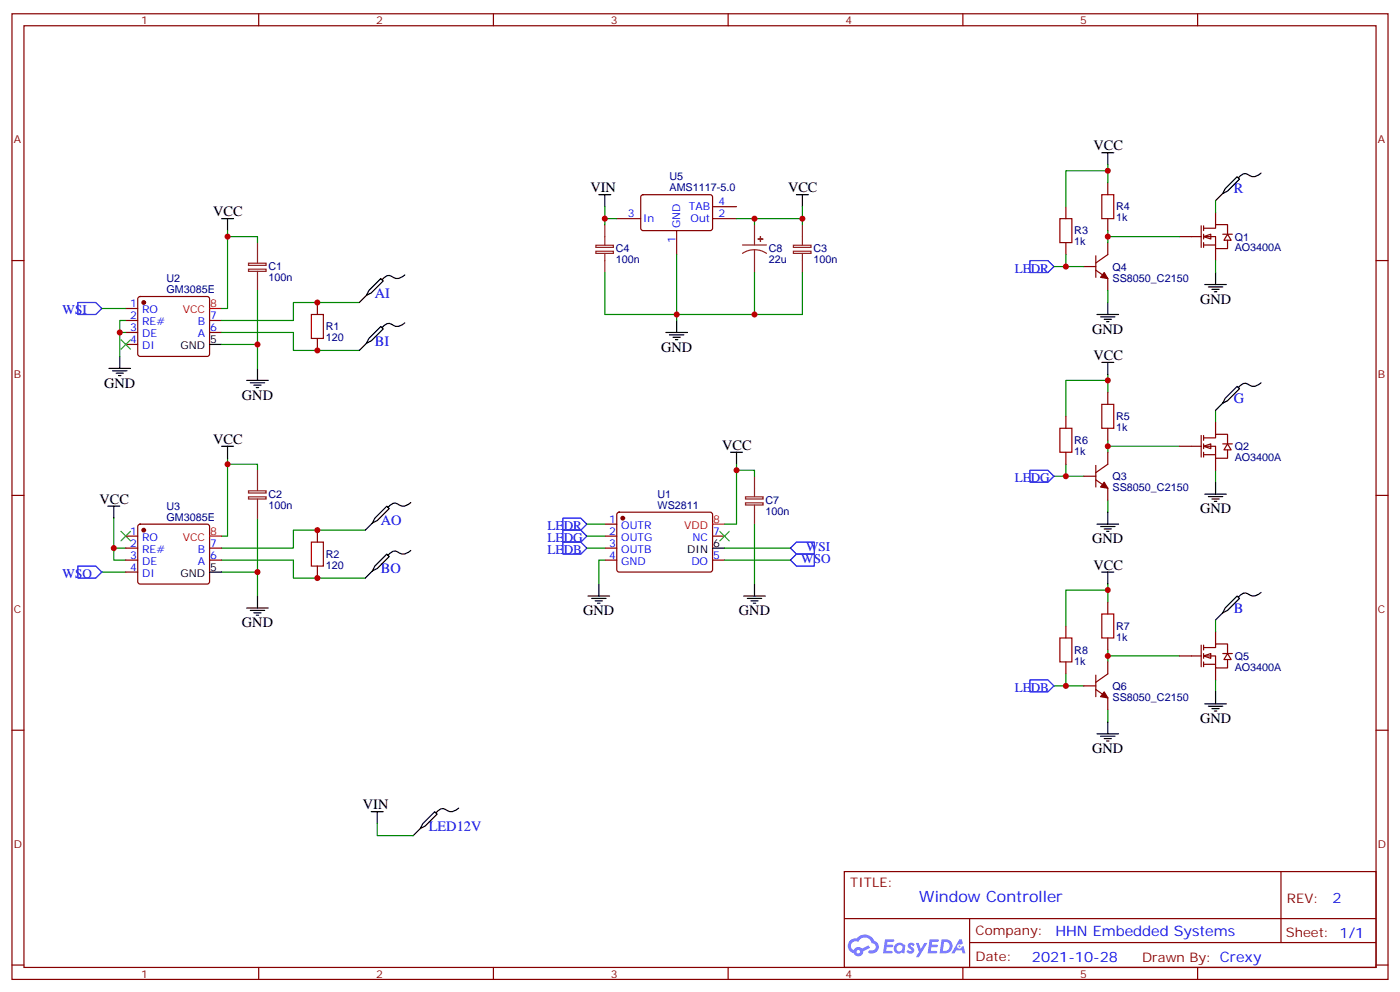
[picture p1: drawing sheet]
<svg xmlns="http://www.w3.org/2000/svg" width="412mm" height="292mm" viewBox="0 0 412 292" stroke-linecap="round" stroke-linejoin="round" font-family="sans-serif">
<g fill="none" stroke="#870000" stroke-width=".35">
<path d="M3.5 4.1h405.4v284.3h-405.4zM7.1 7.6h398.2v277.3h-398.2zM76.2 4.1v3.5M145.3 4.1v3.5M214.5 4.1v3.5M283.6 4.1v3.5M352.8 4.1v3.5M3.5 76.7h3.6M405.3 76.7h3.6M3.5 145.9h3.6M405.3 145.9h3.6M3.5 215h3.6"/>
<path d="M405.3 215h3.6M248.7 256.6h156.6v28.3h-156.6zM377.3 256.7v20.8M248.7 270.5h156.5M285.6 277.5h119.6M285.6 270.5v14.1M3.5 284.2h3.6M76.2 284.9v3.5M145.3 284.9v3.5M214.5 284.9v3.5M283.6 284.9v3.5M352.8 284.9v3.5"/>
<path d="M405.3 284.2h3.6"/>
</g>
<g fill="#5487ff">
<path d="M267.7 277.8a1.22 1.22 0 0 1 1.7 .3l-.4 .6a.47 .47 0 0 0-.3-.4 .47 .47 0 0 0-.5 .1l.1 .3a1.14 1.14 0 0 1 .8 1.7 1.14 1.14 0 0 1-1.9 0l-.2-.2 .5-.5 .7 .4a.29 .29 0 0 0 .3-.2 .29 .29 0 0 0-.2-.4 1.04 1.04 0 0 1-.6-1.7z"/>
<path d="M260.7 276.6h2.4l.3 .2-.2 .5h-1.8l-.1 .9h1.5l.3 .3-.3 .4h-1.6l-.2 1.1 1.7 .1 .2 .3-.2 .3h-2.6z"/>
<path d="M273.8 276.6h2.4l.3 .2-.1 .5h-1.8l-.2 .9h1.6l.3 .3-.4 .4h-1.6l-.1 1.1 1.7 .1 .2 .3-.2 .3h-2.6z"/>
<path d="M282.6 276.6h.7l.3 1.2-.6 .3a.69 .69 0 0 0-1 .3 .69 .69 0 0 0 .4 1 .69 .69 0 0 0 .9-.6l.5-.3 .6 2.2h-.8l-.2-.9h-1.8l-.5 .9h-.8z"/>
<path d="M269.8 277.7h.8l.6 1.8 1.1-1.8h.9l-2.6 4.1h-.8l.9-1.5z"/>
<path d="M277.4 276.6l-.6 4.1h1.3a2.11 2.11 0 0 0 2.5-2.1 2.11 2.11 0 0 0-2.5-2zM278.1 277.3a1.39 1.39 0 0 1 1.7 1.4 1.39 1.39 0 0 1-1.8 1.3h-.3z"/>
<path d="M263.7 278.2a1.54 1.54 0 0 0-.1 2.1 1.54 1.54 0 0 0 2.2 .2l.6 .2 .3-2.3-.2-.2-.4-.1a1.49 1.49 0 0 0-2.4 .1zM264 279.2a.94 .94 0 0 1 1.8 0 .94 .94 0 0 1-1.8 0z"/>
<path d="M250.4 276.9a2.18 2.18 0 0 0 1.1 3.8 1.44 1.44 0 0 0 1.6 .9 1.44 1.44 0 0 0 1.2-1.5l2-1-.5-.7-1.9 .9a1.47 1.47 0 0 0-2.4 .5 1.39 1.39 0 0 1-.7-2 1.39 1.39 0 0 1 2-.4 2.12 2.12 0 0 1 2.2-1.3 2.12 2.12 0 0 1 1.9 1.6 1.14 1.14 0 0 1 1.1 1.5 1.14 1.14 0 0 1-1.7 .7 .43 .43 0 0 0-.5 .3 .43 .43 0 0 0 .4 .5 1.98 1.98 0 0 0 2.5-1.2 1.98 1.98 0 0 0-1.2-2.5 3.1 3.1 0 0 0-5.3-.7l-.9 .1zM252.3 280.2a.55 .55 0 0 1 1.1 0 .55 .55 0 0 1-1.1 0z"/>
<circle cx="282.6" cy="278.7" r=".26"/>
</g>
<g fill="none" stroke="#870000" stroke-width=".35">
<path d="M319.3 78.5h3.5M322.8 79.6l3.5 2.4v3.5M322.8 75.3v6.4M326.3 71.4v3.6l-3.5 2.4M37 90.8h3.6M37 94.4h3.6M37 97.9h3.6M40.8 87.5l.5-.2h19.7l.5 .2 .2 .5v16.2l-.2 .5-.5 .3h-19.7l-.5-.3-.2-.5v-16.2zM61.7 94.4h3.6M61.7 97.9h3.6M37 101.4h3.6M178.2 154.3h3.5"/>
<path d="M178.2 157.9h3.5M181.9 151l.5-.2 27.1 .1 .4 .6-.1 16.5-.6 .5-27.1-.1-.4-.7v-16.2zM209.9 157.9h3.5M178.2 161.4h3.5M178.2 164.9h3.5M209.9 164.9h3.5"/>
</g>
<g fill="#870000" stroke="#870000" stroke-width=".35">
<path d="M325.3 80.3l1 1.7-2.1-.3z"/>
<circle cx="183.4" cy="152.6" r=".53"/>
<circle cx="42.3" cy="89.1" r=".53"/>
</g>
<path d="M61.7 101.4h3.6M209.9 161.4h3.5" fill="none" stroke="#000" stroke-width=".35"/>
<path d="M61.7 90.8h3.6M209.9 154.3h3.5" fill="none" stroke="#f00" stroke-width=".35"/>
<g fill="#fff" stroke="#870000" stroke-width=".35">
<path d="M354.5 69.7l2.2-.7v1.4z"/>
<path d="M361.6 69l1.1 1.7h-2.2z"/>
</g>
<g fill="none" stroke="#870000" stroke-width=".35">
<path d="M326.3 53.8v3.5M314 60.9v3.5M314 71.4v3.6M326.3 64.4v3.5M347.5 69.7h6.3M353.8 66.5v6.3M354.5 67.2h3.6v-1.1h3.5v2.9M354.5 69.7h3.6v3.5h3.5v-2.5M354.5 72.1h3.6M354.5 66.5v1.4M354.5 69v1.4M354.5 71.4v1.4"/>
<path d="M358.1 62.6v3.5M358.1 73.2v3.5M360.2 69h2.8M93.5 89.1v3.5M93.5 99.7v3.5M326.3 115.5v3.6M314 122.6v3.5M314 133.2v3.5M326.3 126.1v3.5M37 157.9h3.6M40.8 154.5l.5-.2h19.7l.5 .2 .2 .5v16.3l-.2 .5-.5 .2h-19.7l-.5-.3-.2-.4v-16.3zM93.5 156.1v3.5"/>
<path d="M37 161.4h3.6M37 164.9h3.6M37 168.5h3.6M61.7 161.4h3.6M61.7 164.9h3.6M93.5 166.7v3.5"/>
</g>
<g fill="none" stroke="#000" stroke-width=".35">
<path d="M324.6 45h3.5M326.3 45v3.5M360.2 57l1.4-.7 3.5-3.6-.7-.7-3.5 3.6-.7 1.4-2.1 2.1M371.5 51a3.1 3.1 0 0 1-4.4 .2 2.4 2.4 0 0 0-2.3 1.2M65.3 64.4h3.5M67 64.4v3.5M323.1 92.6h6.4M324.2 93.3h4.2M325.3 94h2.1M326 94.7h.7M326.3 89.1v3.5M354.9 83.8h6.3"/>
<path d="M356 84.5h4.2M357 85.2h2.1M357.7 85.9h.7M358.1 80.3v3.5M72.7 112h6.3M73.7 112.7h4.3M74.8 113.4h2.1M75.5 114.1h.7M75.8 108.5v3.5M324.6 106.7h3.5M326.3 106.7v3.5M360.2 118.7l1.4-.7 3.5-3.5-.7-.7-3.5 3.5-.7 1.4-2.1 2.1"/>
<path d="M371.5 112.7a3.1 3.1 0 0 1-4.4 .2 2.4 2.4 0 0 0-2.3 1.2M65.3 131.4h3.5M67 131.4v3.5M215.2 133.2h3.5M217 133.2v3.5M31.7 149h3.6M33.5 149v3.6M323.1 154.3h6.4M324.2 155h4.2M325.3 155.8h2.1M326 156.5h.7M326.3 150.8v3.5"/>
<path d="M354.9 145.5h6.3M356 146.2h4.2M357 146.9h2.1M357.7 147.6h.7M358.1 142v3.5M61.7 168.5h3.6M72.7 179h6.3M73.7 179.7h4.3M75.8 175.5v3.5M173.2 175.5h6.4M174.3 176.2h4.2M175.3 176.9h2.1"/>
<path d="M176 177.6h.7M176.4 172v3.5M74.8 180.4h2.1M75.5 181.2h.7"/>
</g>
<path d="M324.6 57.3h3.5v7.1h-3.5zM312.2 64.4h3.5v7h-3.5zM91.7 92.6h3.5v7.1h-3.5zM324.6 119.1h3.5v7h-3.5zM312.2 126.1h3.5v7.1h-3.5zM91.7 159.6h3.5v7.1h-3.5z" fill="none" stroke="#a10000" stroke-width=".35"/>
<g fill="none" stroke="#8c2424" stroke-width=".35">
<path d="M73.2 77.5h5.2v.6h-5.2zM73.2 79.3h5.2v.6h-5.2zM75.8 71.4v6M75.8 79.9v5.6M175.5 72.2h5.2v.6h-5.2zM175.5 74h5.2v.6h-5.2zM178.2 66.1v6M178.2 74.6v5.7M233.7 72.2h5.2v.6h-5.2zM233.7 74h5.2v.6h-5.2zM236.4 66.1v6M236.4 74.6v5.7"/>
<path d="M75.8 138.5v6M73.2 144.5h5.2v.7h-5.2zM73.2 146.3h5.2v.6h-5.2zM75.8 146.9v5.7"/>
</g>
<g fill="none" stroke="#008700" stroke-width=".35">
<path d="M326.3 50.3h-12.3v10.6M326.3 48.5v5.3M358.1 59.1v3.5M67 67.9v1.8h8.8v1.7M67 69.7v21.1h-1.7M310.4 78.5h3.6M314 75v3.5h5.3M326.3 67.9v3.5M326.3 69.7h21.2M358.1 76.7v3.6M65.3 97.9h21.1v5.3h19.4M75.8 85.5v23"/>
<path d="M105.8 89.1h-19.4v5.3h-21.1M326.3 85.5v3.6M65.3 101.4h10.5M326.3 112h-12.3v10.6M326.3 110.2v5.3M67 136.7v21.2h-1.7M67 134.9v1.8h8.8v1.8M217 136.7v17.6h-3.6M314 136.7v3.5h5.3M326.3 129.6v3.6M326.3 131.4h21.2M358.1 120.8v3.6"/>
<path d="M358.1 138.5v3.5M33.5 152.6v8.8h3.5M75.8 152.6v22.9M107.6 156.1h-21.2v5.3h-21.1M172.9 154.3h5.3M172.9 157.9h5.3M310.4 140.2h3.6M326.3 147.3v3.5M30 168.5h7M33.5 161.4v3.5h3.5M65.3 164.9h21.1v5.3h21.2M65.3 168.5h10.5"/>
<path d="M172.9 161.4h5.3M178.2 164.9h-1.8v7.1M213.4 161.4h19.4M213.4 164.9h19.4"/>
</g>
<path d="M303.4 76.7h5.3l1.7 1.8-1.7 1.8h-5.3zM22.9 89.1h5.3l1.8 1.7-1.8 1.8h-5.3zM303.4 138.5h5.3l1.7 1.7-1.7 1.8h-5.3zM165.8 152.6h5.3l1.8 1.7-1.8 1.8h-5.3zM165.8 156.1h5.3l1.8 1.8-1.8 1.7h-5.3zM165.8 159.6h5.3l1.8 1.8-1.8 1.8h-5.3zM22.9 166.7h5.3l1.8 1.8-1.8 1.7h-5.3zM232.8 164.9l1.8-1.7h5.3v3.5h-5.3zM232.8 161.4l1.8-1.8h5.3v3.6h-5.3z" fill="none" stroke="#00f" stroke-width=".35"/>
<path d="M35.6 156.5l2.9 2.8M38.5 156.5l-2.9 2.8M212 156.5l2.8 2.8M214.8 156.5l-2.8 2.8" fill="none" stroke="#3c3" stroke-width=".35"/>
<circle cx="42.3" cy="156.1" r=".53" fill="#870000" stroke="#870000" stroke-width=".35"/>
<path d="M61.7 157.9h3.6" fill="none" stroke="#f00" stroke-width=".35"/>
<g fill="#fff" stroke="#870000" stroke-width=".35">
<path d="M354.5 131.4l2.2-.7v1.4z"/>
<path d="M361.6 130.7l1.1 1.8h-2.2z"/>
</g>
<g fill="none" stroke="#870000" stroke-width=".35">
<path d="M322.8 137.1v6.3M326.3 133.2v3.5l-3.5 2.5M347.5 131.4h6.3M353.8 128.2v6.4M354.5 128.9h3.6v-1h3.5v2.8M354.5 131.4h3.6v3.5h3.5v-2.4M354.5 133.9h3.6M354.5 128.2v1.4M354.5 130.7v1.4M354.5 133.2v1.4M358.1 124.4v3.5M358.1 134.9v3.6"/>
<path d="M360.2 130.7h2.8M319.3 140.2h3.5M322.8 141.3l3.5 2.5v3.5M326.3 177.3v3.5M314 184.3v3.6M314 194.9v3.5M326.3 187.9v3.5"/>
</g>
<path d="M325.3 142l1 1.8-2.1-.4z" fill="#870000" stroke="#870000" stroke-width=".35"/>
<path d="M326.3 173.7h-12.3v10.6M326.3 172v5.3M314 198.4v3.6h5.3M326.3 191.4v3.5M326.3 193.1h21.2M358.1 182.6v3.5M310.4 202h3.6M326.3 209v3.5M358.1 200.2v3.5" fill="none" stroke="#008700" stroke-width=".35"/>
<g fill="none" stroke="#000" stroke-width=".35">
<path d="M324.6 168.5h3.5M326.3 168.5v3.5M371.5 174.4a3.1 3.1 0 0 1-4.4 .2 2.4 2.4 0 0 0-2.3 1.3M360.2 180.4l1.4-.7 3.5-3.5-.7-.7-3.5 3.5-.7 1.4-2.1 2.2M323.1 216.1h6.4M324.2 216.8h4.2M325.3 217.5h2.1M326 218.2h.7M326.3 212.5v3.6M354.9 207.3h6.3M356 208h4.2M357 208.7h2.1"/>
<path d="M357.7 209.4h.7M358.1 203.7v3.6"/>
</g>
<path d="M303.4 200.2h5.3l1.7 1.8-1.7 1.7h-5.3z" fill="none" stroke="#00f" stroke-width=".35"/>
<path d="M312.2 187.9h3.5v7h-3.5zM324.6 180.8h3.5v7.1h-3.5z" fill="none" stroke="#a10000" stroke-width=".35"/>
<g fill="#fff" stroke="#870000" stroke-width=".35">
<path d="M354.5 193.1l2.2-.7v1.5z"/>
<path d="M361.6 192.4l1.1 1.8h-2.2z"/>
</g>
<g fill="none" stroke="#870000" stroke-width=".35">
<path d="M189 57.5l.4-.2 20.1 .1 .4 .6-.1 9.5-.6 .4-20-.1-.5-.6v-9.2zM181.7 64.4h7M199.3 67.9v7.1M209.9 64.4h7.1M209.9 60.9h7.1M322.8 198.8v6.3M326.3 194.9v3.5l-3.5 2.5M347.5 193.1h6.3M353.8 190v6.3M354.5 190.7h3.6v-1.1h3.5v2.8M354.5 193.1h3.6v3.6h3.5v-2.5M354.5 195.6h3.6"/>
<path d="M354.5 190v1.4M354.5 192.4v1.5M354.5 194.9v1.4M358.1 186.1v3.5M358.1 196.7v3.5M360.2 192.4h2.8M319.3 202h3.5M322.8 203l3.5 2.5v3.5"/>
</g>
<path d="M325.3 203.7l1 1.8-2.1-.4z" fill="#870000" stroke="#870000" stroke-width=".35"/>
<g fill="none" stroke="#000" stroke-width=".35">
<path d="M176.4 57.3h3.5M178.2 57.3v3.6M234.6 57.3h3.5M236.4 57.3v3.6M107.9 87l1.5-.7 3.5-3.6-.7-.7-3.5 3.5-.8 1.5-2.1 2.1M119.2 81a3.1 3.1 0 0 1-4.4 .1 2.4 2.4 0 0 0-2.3 1.3M119.2 95.1a3.1 3.1 0 0 1-4.4 .2 2.4 2.4 0 0 0-2.3 1.2M196.1 97.9h6.4M197.2 98.6h4.2M198.3 99.3h2.1M199.3 94.4v3.5M32.1 108.5h6.4"/>
<path d="M33.2 109.2h4.2M34.2 109.9h2.1M34.9 110.6h.7M35.3 105v3.5M107.9 101.1l1.5-.7 3.5-3.6-.7-.7-3.5 3.6-.8 1.4-2.1 2.1M199 100h.7M109.7 154l1.4-.7 3.6-3.5-.8-.8-3.5 3.6-.7 1.4-2.1 2.1M121 148a3.1 3.1 0 0 1-4.4 .2 2.4 2.4 0 0 0-2.3 1.2M109.7 168.1l1.4-.7 3.6-3.5-.8-.7-3.5 3.5-.7 1.4-2.1 2.1M121 162.1a3.1 3.1 0 0 1-4.4 .2 2.4 2.4 0 0 0-2.3 1.2M219.1 175.5h6.3M220.1 176.2h4.3"/>
<path d="M221.2 176.9h2.1M221.9 177.6h.7M222.2 172v3.5M109.4 239h3.5M111.1 239v3.5M135.1 237.9a3.1 3.1 0 0 1-4.4 .2 2.4 2.4 0 0 0-2.3 1.3M123.8 243.9l1.4-.7 3.6-3.5-.7-.7-3.6 3.5-.7 1.4-2.1 2.2"/>
</g>
<g fill="none" stroke="#008700" stroke-width=".35">
<path d="M178.2 60.9v3.5h3.5M178.2 64.4v1.7M199.3 75v17.6h-21.1v-12.3M217 64.4h5.2v1.7M222.2 64.4h14.2v1.7M236.4 60.9v3.5M30 90.8h7M35.3 97.9h1.7M37 94.4h-1.7v10.6M222.2 80.3v12.3h14.2v-12.3M222.2 92.6h-22.9v1.8M217 138.5h5.2v1.7"/>
<path d="M222.2 154.3v17.7M111.1 242.5v3.6h10.6"/>
</g>
<path d="M218.7 72.1h7.1M222.2 73.6l-1.8 .2-1.7 .8M222.2 73.6l1.9 .2 1.7 .8M222.2 66.1v6M222.2 73.6v6.7M219.6 146.3h5.2v.6h-5.2zM219.6 148.1h5.2v.6h-5.2zM222.2 140.2v6M222.2 148.7v5.6" fill="none" stroke="#8c2424" stroke-width=".35"/>
<path d="M35.6 100l2.9 2.8M38.5 100l-2.9 2.8" fill="none" stroke="#3c3" stroke-width=".35"/>
<g fill="#8c2424" stroke="#8c2424" stroke-width=".35">
<path d="M223.3 70.4h1.4z"/>
<path d="M224 69.7v1.4z"/>
</g>
<g fill="#c00">
<circle cx="75.8" cy="101.4" r=".88"/>
<circle cx="67" cy="69.7" r=".88"/>
<circle cx="93.5" cy="89.1" r=".88"/>
<circle cx="93.5" cy="103.2" r=".88"/>
<circle cx="33.5" cy="161.4" r=".88"/>
<circle cx="93.5" cy="170.2" r=".88"/>
<circle cx="93.5" cy="156.1" r=".88"/>
<circle cx="67" cy="136.7" r=".88"/>
<circle cx="75.8" cy="168.5" r=".88"/>
<circle cx="326.3" cy="69.7" r=".88"/>
<circle cx="314" cy="78.5" r=".88"/>
<circle cx="326.3" cy="50.3" r=".88"/>
<circle cx="326.3" cy="112" r=".88"/>
<circle cx="314" cy="140.2" r=".88"/>
<circle cx="326.3" cy="131.4" r=".88"/>
<circle cx="326.3" cy="173.7" r=".88"/>
<circle cx="314" cy="202" r=".88"/>
<circle cx="326.3" cy="193.1" r=".88"/>
<circle cx="217" cy="138.5" r=".88"/>
<circle cx="35.3" cy="97.9" r=".88"/>
<circle cx="178.2" cy="64.4" r=".88"/>
<circle cx="222.3" cy="64.4" r=".88"/>
<circle cx="236.4" cy="64.4" r=".88"/>
<circle cx="222.3" cy="92.6" r=".88"/>
<circle cx="199.3" cy="92.6" r=".88"/>
</g>
<text font-size="4.6" fill="#00f" x="270.8" y="265.7">Window Controller</text>
<g font-size="4.2">
<text x="322.1" y="44.3">VCC</text>
<text x="173.9" y="56.6">VIN</text>
<text x="232.1" y="56.6">VCC</text>
<text x="62.8" y="63.7">VCC</text>
<text x="353.5" y="89.4">GND</text>
<text x="321.7" y="98.2">GND</text>
<text x="194.7" y="103.5">GND</text>
<text x="322.1" y="106">VCC</text>
<text x="30.7" y="114.1">GND</text>
<text x="71.3" y="117.7">GND</text>
<text x="62.8" y="130.7">VCC</text>
<text x="212.7" y="132.5">VCC</text>
<text x="29.3" y="148.3">VCC</text>
<text x="353.5" y="151.2">GND</text>
<text x="321.7" y="160">GND</text>
<text x="322.1" y="167.7">VCC</text>
<text x="71.3" y="184.7">GND</text>
<text x="171.8" y="181.2">GND</text>
<text x="217.7" y="181.2">GND</text>
<text x="353.5" y="212.9">GND</text>
<text x="321.7" y="221.7">GND</text>
<text x="106.9" y="238.3">VIN</text>
</g>
<g font-size="4.2" fill="#00f">
<text x="363.5" y="57">R</text>
<text x="110.4" y="87.7">AI</text>
<text x="110.4" y="101.8">BI</text>
<text x="363.5" y="118.7">G</text>
<text x="112.2" y="154.7">AO</text>
<text x="112.2" y="168.8">BO</text>
<text x="363.5" y="180.4">B</text>
<text x="126.3" y="244.7">LED12V</text>
<text x="392.5" y="265.9">2</text>
<text x="310.9" y="275.5">HHN Embedded Systems</text>
<text x="304" y="283.3">2021-10-28</text>
</g>
<g font-size="3.9" fill="#00f">
<text x="298.9" y="80.3">LEDR</text>
<text x="18.4" y="92.6">WSI</text>
<text x="298.9" y="142">LEDG</text>
<text x="161.3" y="156.1">LEDR</text>
<text x="161.3" y="159.6">LEDG</text>
<text x="161.3" y="163.2">LEDB</text>
<text x="236" y="165.7">WSO</text>
<text x="237.5" y="162.2">WSI</text>
<text x="18.4" y="170.2">WSO</text>
<text x="298.9" y="203.7">LEDB</text>
</g>
<g font-size="3.9" fill="#800">
<text x="250.5" y="261.2">TITLE:</text>
<text x="379.1" y="265.9">REV:</text>
<text x="287.4" y="275.4">Company:</text>
<text x="378.7" y="276">Sheet: 1/1</text>
<text x="287.4" y="283.1">Date:</text>
<text x="336.4" y="283.2">Drawn By: Crexy</text>
</g>
<g font-size="3.2" fill="#800">
<text x="41.6" y="7.1">1</text>
<text x="110.8" y="7.1">2</text>
<text x="179.9" y="7.1">3</text>
<text x="249.1" y="7.1">4</text>
<text x="318.2" y="7.1">5</text>
<text x="4.1" y="42.2">A</text>
<text x="405.9" y="42.2">A</text>
<text x="4.1" y="111.3">B</text>
<text x="405.9" y="111.3">B</text>
<text x="4.1" y="180.4">C</text>
<text x="405.9" y="180.4">C</text>
<text x="4.1" y="249.6">D</text>
<text x="405.9" y="249.6">D</text>
<text x="41.6" y="287.9">1</text>
<text x="110.8" y="287.9">2</text>
<text x="179.9" y="287.9">3</text>
<text x="249.1" y="287.9">4</text>
<text x="318.2" y="287.9">5</text>
</g>
<g font-size="3.2" fill="#000080">
<text x="197.2" y="53.1">U5</text>
<text x="197.2" y="56.3">AMS1117-5.0</text>
<text x="328.8" y="65.2">1k</text>
<text x="328.8" y="62">R4</text>
<text x="316.4" y="69">R3</text>
<text x="363.7" y="70.8">Q1</text>
<text x="181.4" y="77.6">100n</text>
<text x="181.4" y="74.3">C4</text>
<text x="226.5" y="77.6">22u</text>
<text x="226.5" y="74.3">C8</text>
<text x="239.6" y="77.6">100n</text>
<text x="239.6" y="74.3">C3</text>
<text x="316.4" y="72.3">1k</text>
<text x="363.7" y="74">AO3400A</text>
<text x="49" y="83.1">U2</text>
<text x="79.1" y="82.8">100n</text>
<text x="79.1" y="79.6">C1</text>
<text x="327.7" y="82.9">SS8050_C2150</text>
<text x="327.7" y="79.7">Q4</text>
<text x="49" y="86.3">GM3085E</text>
<text x="96" y="100.5">120</text>
<text x="96" y="97.3">R1</text>
<text x="328.8" y="123.7">R5</text>
<text x="316.4" y="130.8">R6</text>
<text x="328.8" y="127">1k</text>
<text x="316.4" y="134">1k</text>
<text x="363.7" y="135.7">AO3400A</text>
<text x="363.7" y="132.6">Q2</text>
<text x="327.7" y="141.5">Q3</text>
<text x="79.1" y="149.8">100n</text>
<text x="79.1" y="146.7">C2</text>
<text x="193.7" y="149.8">WS2811</text>
<text x="193.7" y="146.6">U1</text>
<text x="225.5" y="148.4">C7</text>
<text x="327.7" y="144.6">SS8050_C2150</text>
<text x="49" y="153.3">GM3085E</text>
<text x="49" y="150.1">U3</text>
<text x="225.5" y="151.6">100n</text>
<text x="96" y="167.5">120</text>
<text x="96" y="164.3">R2</text>
<text x="328.8" y="185.4">R7</text>
<text x="328.8" y="188.7">1k</text>
<text x="316.4" y="195.7">1k</text>
<text x="316.4" y="192.5">R8</text>
<text x="363.7" y="197.5">AO3400A</text>
<text x="363.7" y="194.3">Q5</text>
<text x="327.7" y="203.2">Q6</text>
<text x="327.7" y="206.4">SS8050_C2150</text>
</g>
<g font-size="3.2" fill="#00f">
<text x="185" y="64">3</text>
<text x="189.4" y="65.4">In</text>
<text x="202.9" y="61.9">TAB</text>
<text x="203.4" y="65.4">Out</text>
<text x="211.7" y="64">2</text>
<text x="211.7" y="60.5">4</text>
<text x="199" y="71.7" transform="rotate(-90 199 71.7)">1</text>
<text x="200.4" y="67.2" transform="rotate(-90 200.4 67.2)">GND</text>
<text x="38.4" y="90.5">1</text>
<text x="38.4" y="94">2</text>
<text x="41.9" y="92.3">RO</text>
<text x="41.9" y="95.8">RE#</text>
<text x="58.3" y="95.8">B</text>
<text x="61.9" y="94">7</text>
<text x="38.4" y="97.5">3</text>
<text x="38.4" y="101.1">4</text>
<text x="41.9" y="99.3">DE</text>
<text x="58.3" y="99.3">A</text>
<text x="61.9" y="97.5">6</text>
<text x="41.9" y="102.8">DI</text>
<text x="179.5" y="154">1</text>
<text x="183" y="155.8">OUTR</text>
<text x="38.4" y="157.5">1</text>
<text x="38.4" y="161">2</text>
<text x="41.9" y="159.3">RO</text>
<text x="61.9" y="161">7</text>
<text x="179.5" y="157.5">2</text>
<text x="179.5" y="161">3</text>
<text x="183" y="159.3">OUTG</text>
<text x="204" y="159.3">NC</text>
<text x="210.1" y="157.5">7</text>
<text x="38.4" y="164.6">3</text>
<text x="41.9" y="162.8">RE#</text>
<text x="41.9" y="166.3">DE</text>
<text x="58.3" y="162.8">B</text>
<text x="58.3" y="166.3">A</text>
<text x="61.9" y="164.6">6</text>
<text x="179.5" y="164.6">4</text>
<text x="183" y="162.8">OUTB</text>
<text x="183" y="166.3">GND</text>
<text x="203.7" y="166.3">DO</text>
<text x="210.1" y="164.6">5</text>
<text x="38.4" y="168.1">4</text>
<text x="41.9" y="169.9">DI</text>
</g>
<g font-size="3.2" fill="#f00">
<text x="53.8" y="92.3">VCC</text>
<text x="61.9" y="90.5">8</text>
<text x="201.5" y="155.8">VDD</text>
<text x="210.1" y="154">8</text>
<text x="53.8" y="159.3">VCC</text>
<text x="61.9" y="157.5">8</text>
</g>
<g font-size="3.2">
<text x="61.9" y="101.1">5</text>
<text x="53.1" y="102.8">GND</text>
<text x="210.1" y="161">6</text>
<text x="202.4" y="162.8">DIN</text>
<text x="53.1" y="169.9">GND</text>
<text x="61.9" y="168.1">5</text>
</g>
</svg>
